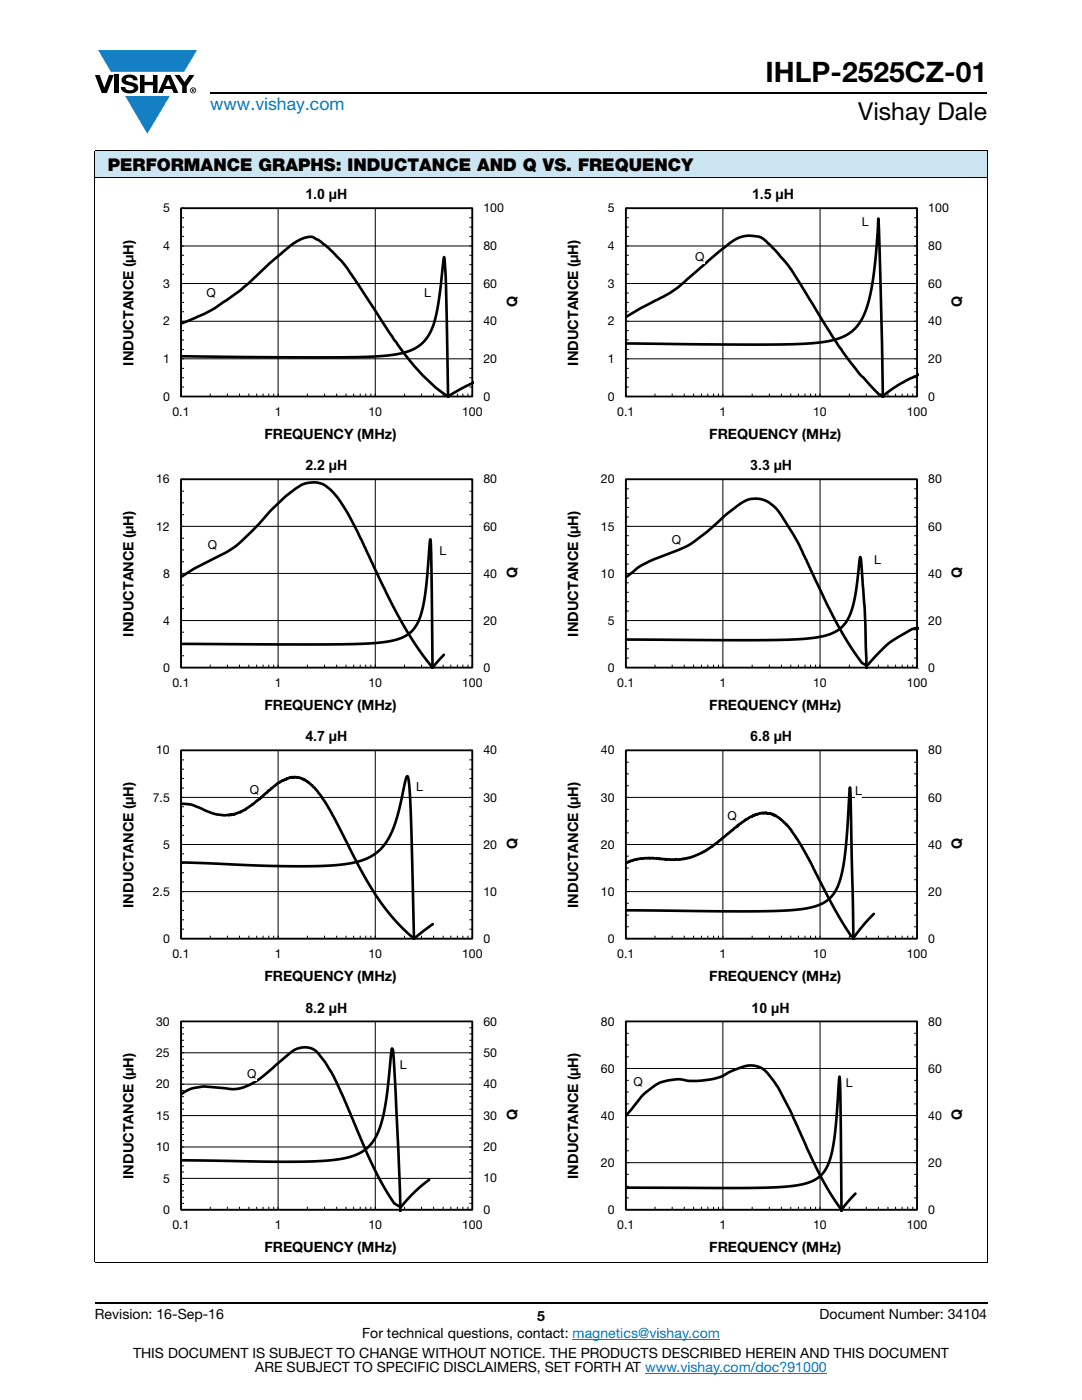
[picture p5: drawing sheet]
<svg xmlns="http://www.w3.org/2000/svg" width="216mm" height="279mm" viewBox="0 0 216 279" stroke-linecap="round" stroke-linejoin="round" font-family="sans-serif">
<g fill="#147fc3">
<path d="M19.6 10h19.7l-2.6 4.3h-1.1h-13.5z"/>
<path d="M25 19.2h8.9l-4.5 7.5z"/>
</g>
<g fill="#000">
<path d="M18.9 15h1l.9 2.5 1-2.5h.9l-1.4 3.6h-1zM22.9 15h.9v3.6h-.9zM24.6 15.3a2.1 2.1 0 0 1 2.8 .3l.1 .4h-.9a.79 .79 0 0 0-.7-.5 .79 .79 0 0 0-.8 .4l.3 .3 1 .2a1.08 1.08 0 0 1 1.2 1 1.08 1.08 0 0 1-1.1 1.2 1.73 1.73 0 0 1-2.4-1.2h.9a.96 .96 0 0 0 .8 .6 .96 .96 0 0 0 .9-.4 1.31 1.31 0 0 0-1.2-.6 1.03 1.03 0 0 1-1.1-.6 1.03 1.03 0 0 1 .2-1.1zM27.9 15h.9v1.3h1.7v-1.3h.9v3.6h-.9v-1.6h-1.7v1.6h-.9zM34.8 15h1.1l.9 1.4 1-1.4h1l-1.5 2.2v1.4h-.9v-1.4z"/>
<path d="M33.6 15.9l.5 1.3h-1.1zM33.1 15l-1.6 3.6h1l.3-.8h1.5l.3 .8h1l-1.6-3.6z"/>
<path d="M38.4 17.8h.2v.2h-.2zM38.3 17.7v.7h.1v-.3l.4 .3-.2-.3 .2-.2-.1-.2z"/>
<path d="M38.1 18a.46 .46 0 0 1 .9 0 .46 .46 0 0 1-.9 0zM37.9 18a.6 .6 0 0 0 1.2 0 .6 .6 0 0 0-1.2 0z"/>
</g>
<path d="M42 18.6h155M18.9 260h178.1" fill="none" stroke="#000" stroke-width=".36"/>
<path d="M114.3 267.3h29.3M128.7 274h36.3" fill="none" stroke="#007ec4" stroke-width=".2"/>
<path d="M18.9 30h178.1v5.5h-178.1z" fill="#cce5f3"/>
<path d="M18.9 30h178.1M18.9 35.5h178.1M18.9 30.1v221.7M197 30.1v221.7M18.9 251.9h178.1" fill="none" stroke="#000" stroke-width=".2"/>
<path d="M24.3 37.5h79.5v50.6h-79.5z" fill="#fff"/>
<g fill="none" stroke="#000" stroke-width=".2">
<path d="M36.1 41.6h58.2v37.5h-58.2zM36.1 56.6h58.2M36.1 49.1h58.2M36.1 58.5h.6M36.1 54.7h.6M36.1 52.8h.6M36.1 51h.6M36.1 47.2h.6M36.1 45.3h.6M36.1 43.5h.6M55.5 41.6v37.5M74.9 41.6v37.5"/>
<path d="M93.7 58.5h.6M93.7 54.7h.6M93.7 52.8h.6M93.7 51h.6M93.7 47.2h.6M93.7 45.3h.6M93.7 43.5h.6M36.1 71.6h58.2M36.1 64.1h58.2M36.1 77.2h.6M36.1 75.4h.6M36.1 73.5h.6"/>
<path d="M36.1 69.7h.6M36.1 67.8h.6M36.1 66h.6M36.1 62.2h.6M36.1 60.3h.6M41.9 78.5v.6M45.4 78.5v.6M47.8 78.5v.6M49.7 78.5v.6M51.2 78.5v.6M52.5 78.5v.6M53.6 78.5v.6"/>
<path d="M54.6 78.5v.6M61.3 78.5v.6M64.8 78.5v.6M67.2 78.5v.6M69 78.5v.6M70.6 78.5v.6M71.9 78.5v.6M73 78.5v.6M74 78.5v.6M80.7 78.5v.6M84.1 78.5v.6M86.5 78.5v.6"/>
<path d="M88.4 78.5v.6M90 78.5v.6M91.3 78.5v.6M92.4 78.5v.6M93.4 78.5v.6M93.7 77.2h.6M93.7 75.4h.6M93.7 73.5h.6M93.7 69.7h.6M93.7 67.8h.6M93.7 66h.6M93.7 62.2h.6"/>
<path d="M93.7 60.3h.6"/>
</g>
<path d="M36.1 41.6h58.2v37.5h-58.2z" fill="none" stroke="#000" stroke-width=".35"/>
<path d="M36.1 71.1l22.3 .2h13.4l6-.4 2.2-.4 1.7-.5 1.6-.7 1.3-1.1 1-1.4 .9-1.9 1-4.7 1.1-8.9a271.1 271.1 0 0 1 .7 22.3l.1 5.8M36.1 64.6l4.6-1.9 2.2-1.2 5.2-3.7 5.7-5.2 4.4-3.8 2.3-1.2 1-.3h.8l1.2 .6 1.4 1 3.4 3.3 3.4 5 6.9 10.6 2.1 2.8 3.6 4.2 2.5 2.4 1.5 1.2a1.45 1.45 0 0 0 1.5 .5l4.7-2.6" fill="none" stroke="#000" stroke-width=".53"/>
<g fill="#fff">
<path d="M84.7 56.9h1.3v2.9h-1.3z"/>
<path d="M41.2 57h1.9v2.9h-1.9z"/>
<path d="M113 37.4h79.6v50.8h-79.6z"/>
</g>
<g fill="none" stroke="#000" stroke-width=".2">
<path d="M124.9 41.6h58.1v37.5h-58.1zM124.9 58.5h.6M124.9 54.7h.6M124.9 52.8h.6M124.9 51h.6M124.9 47.2h.6M124.9 45.3h.6M124.9 43.5h.6M144.2 41.6v37.5M163.6 41.6v37.5M182.4 58.5h.6M182.4 54.7h.6"/>
<path d="M182.4 52.8h.6M182.4 51h.6M182.4 47.2h.6M182.4 45.3h.6M182.4 43.5h.6M183 56.6h-58.1M183 49.1h-58.1M124.9 77.2h.6M124.9 75.4h.6M124.9 73.5h.6M124.9 69.7h.6M124.9 67.8h.6"/>
<path d="M124.9 66h.6M124.9 62.2h.6M124.9 60.3h.6M130.7 78.5v.6M134.1 78.5v.6M136.5 78.5v.6M138.4 78.5v.6M140 78.5v.6M141.2 78.5v.6M142.4 78.5v.6M143.4 78.5v.6M150.1 78.5v.6"/>
<path d="M153.5 78.5v.6M155.9 78.5v.6M157.8 78.5v.6M159.3 78.5v.6M160.6 78.5v.6M161.7 78.5v.6M162.7 78.5v.6M169.5 78.5v.6M172.9 78.5v.6M175.3 78.5v.6M177.2 78.5v.6M178.7 78.5v.6"/>
<path d="M180 78.5v.6M181.1 78.5v.6M182.1 78.5v.6M182.4 77.2h.6M182.4 75.4h.6M182.4 73.5h.6M182.4 69.7h.6M182.4 67.8h.6M182.4 66h.6M182.4 62.2h.6M182.4 60.3h.6M183 71.6h-58.1"/>
<path d="M183 64.1h-58.1"/>
</g>
<path d="M124.9 41.6h58.1v37.5h-58.1z" fill="none" stroke="#000" stroke-width=".35"/>
<path d="M124.9 68.5l22.9 .3 11.1-.1 5.9-.5 2.1-.5 1.6-.6 1.7-1.1 1.2-1.5 1.1-1.8 .7-2.2 .7-2.7 .6-4.1 .8-10.1 .4 14.9 .5 20.9M124.9 63.3l3-1.8 5-2.6 2.1-1.3 8.1-7.1 3.3-2.5 1.2-.6 1.1-.3 1.1-.1 1.7 .2 .7 .4 1.3 1.1 3.8 4.3 10.1 16.1 4 5.4 3.3 3.5a1.74 1.74 0 0 0 1.7 .8l2.9-2 4-2" fill="none" stroke="#000" stroke-width=".53"/>
<g fill="#fff">
<path d="M171.9 42.7h1.4v2.9h-1.4z"/>
<path d="M138.7 49.7h1.9v2.9h-1.9z"/>
<path d="M24.3 91.6h79.5v50.6h-79.5z"/>
</g>
<g fill="none" stroke="#000" stroke-width=".2">
<path d="M36.1 95.7h58.2v37.5h-58.2zM36.1 98h.6M55.5 95.7v37.5M74.9 95.7v37.5M93.7 98h.6M36.1 114.4h58.2M36.1 105h58.2M36.1 119.1h.6M36.1 116.8h.6M36.1 112.1h.6M36.1 109.7h.6M36.1 107.4h.6"/>
<path d="M36.1 102.7h.6M36.1 100.3h.6M93.7 119.1h.6M93.7 116.8h.6M93.7 112.1h.6M93.7 109.7h.6M93.7 107.4h.6M93.7 102.7h.6M93.7 100.3h.6M36.1 123.8h58.2M36.1 130.9h.6M36.1 128.5h.6"/>
<path d="M36.1 126.2h.6M36.1 121.5h.6M41.9 132.6v.6M45.4 132.6v.6M47.8 132.6v.6M49.7 132.6v.6M51.2 132.6v.6M52.5 132.6v.6M53.6 132.6v.6M54.6 132.6v.6M61.3 132.6v.6M64.8 132.6v.6"/>
<path d="M67.2 132.6v.6M69 132.6v.6M70.6 132.6v.6M71.9 132.6v.6M73 132.6v.6M74 132.6v.6M80.7 132.6v.6M84.1 132.6v.6M86.5 132.6v.6M88.4 132.6v.6M90 132.6v.6M91.3 132.6v.6"/>
<path d="M92.4 132.6v.6M93.4 132.6v.6M93.7 130.9h.6M93.7 128.5h.6M93.7 126.2h.6M93.7 121.5h.6"/>
</g>
<path d="M36.1 95.7h58.2v37.5h-58.2z" fill="none" stroke="#000" stroke-width=".35"/>
<path d="M36.1 115.1l2.6-1.6 6.5-3.3 2.2-1.5 4.2-4.1 2.6-2.9 2.9-2.8 1.9-1.4 1.4-.8 1-.3 1.6-.1 1.2 .2 .7 .4 1.5 1.3 1.4 1.7 1.5 2.5 2.8 5.4 4.3 9.2 2.9 5.6 3.1 5.3 3.5 4.9a.39 .39 0 0 0 .4 .3 .39 .39 0 0 0 .4-.3l1.9-2.1M36.1 128.5h34.7l5.8-.4 1.9-.3 1.6-.5 1.4-.8 1-.9 .8-1.3 .7-1.7 .5-2.1 .5-2.9 .8-10 .3 5.1 .2 20.8" fill="none" stroke="#000" stroke-width=".53"/>
<g fill="#fff">
<path d="M87.7 108.4h1.4v2.9h-1.4z"/>
<path d="M41.5 107.2h1.9v2.9h-1.9z"/>
<path d="M113 91.5h79.6v50.8h-79.6z"/>
</g>
<g fill="none" stroke="#000" stroke-width=".2">
<path d="M124.9 95.7h58.1v37.5h-58.1zM124.9 99.4h.6M124.9 97.6h.6M144.2 95.7v37.5M163.6 95.7v37.5M182.4 99.4h.6M182.4 97.6h.6M124.9 118.2h.6M124.9 116.3h.6M124.9 112.6h.6M124.9 110.7h.6M124.9 108.8h.6"/>
<path d="M124.9 106.9h.6M124.9 103.2h.6M124.9 101.3h.6M182.4 118.2h.6M182.4 116.3h.6M182.4 112.6h.6M182.4 110.7h.6M182.4 108.8h.6M182.4 106.9h.6M182.4 103.2h.6M182.4 101.3h.6M183 114.4h-58.1"/>
<path d="M183 105h-58.1M124.9 131.3h.6M124.9 129.5h.6M124.9 127.6h.6M124.9 125.7h.6M124.9 121.9h.6M124.9 120.1h.6M130.7 132.6v.6M134.1 132.6v.6M136.5 132.6v.6M138.4 132.6v.6M140 132.6v.6"/>
<path d="M141.2 132.6v.6M142.4 132.6v.6M143.4 132.6v.6M150.1 132.6v.6M153.5 132.6v.6M155.9 132.6v.6M157.8 132.6v.6M159.3 132.6v.6M160.6 132.6v.6M161.7 132.6v.6M162.7 132.6v.6M169.5 132.6v.6"/>
<path d="M172.9 132.6v.6M175.3 132.6v.6M177.2 132.6v.6M178.7 132.6v.6M180 132.6v.6M181.1 132.6v.6M182.1 132.6v.6M182.4 131.3h.6M182.4 129.5h.6M182.4 127.6h.6M182.4 125.7h.6M182.4 121.9h.6"/>
<path d="M182.4 120.1h.6M183 123.8h-58.1"/>
</g>
<path d="M124.9 95.7h58.1v37.5h-58.1z" fill="none" stroke="#000" stroke-width=".35"/>
<path d="M124.9 115.2l3.1-2.4 2.3-1.1 5.2-2 2.5-1.3 3.2-2.3 3.8-3.5 3.2-2.4 1.5-.6h2.1l1.4 .5 1.7 1.4 .8 1.1 2.5 3.9 1.3 2.3 5.1 10.9 2.2 4.4 2.9 4.9 2.3 3.3 .8 .5 .4-.1 2.4-2.6 2.2-2 4.1-2.5 1.2-.3 .2 .1M124.9 127.6l31.4 .1 5.6-.3 3.5-.8 1.4-.6 1.2-.8 .9-1.1 .7-1.5 .6-1.7 .5-2.3 .9-7.4 .2 .7 .7 9.4 .4 12.2" fill="none" stroke="#000" stroke-width=".53"/>
<g fill="#fff">
<path d="M174.5 110.1h1.3v3h-1.3z"/>
<path d="M134.1 106.2h1.9v2.9h-1.9z"/>
<path d="M24.3 145.7h79.5v50.6h-79.5z"/>
</g>
<g fill="none" stroke="#000" stroke-width=".2">
<path d="M36.1 149.8h58.2v37.5h-58.2zM36.1 159.1h58.2M36.1 157.3h.6M36.1 155.4h.6M36.1 153.5h.6M36.1 151.6h.6M55.5 149.8v37.5M74.9 149.8v37.5M93.7 157.3h.6M93.7 155.4h.6M93.7 153.5h.6M93.7 151.6h.6"/>
<path d="M36.1 177.9h58.2M36.1 168.5h58.2M36.1 179.8h.6M36.1 176h.6M36.1 174.2h.6M36.1 172.3h.6M36.1 170.4h.6M36.1 166.7h.6M36.1 164.8h.6M36.1 162.9h.6M36.1 161h.6M93.7 179.8h.6"/>
<path d="M93.7 176h.6M93.7 174.2h.6M93.7 172.3h.6M93.7 170.4h.6M93.7 166.7h.6M93.7 164.8h.6M93.7 162.9h.6M93.7 161h.6M36.1 185.4h.6M36.1 183.6h.6M36.1 181.7h.6M41.9 186.7v.6"/>
<path d="M45.4 186.7v.6M47.8 186.7v.6M49.7 186.7v.6M51.2 186.7v.6M52.5 186.7v.6M53.6 186.7v.6M54.6 186.7v.6M61.3 186.7v.6M64.8 186.7v.6M67.2 186.7v.6M69 186.7v.6M70.6 186.7v.6"/>
<path d="M71.9 186.7v.6M73 186.7v.6M74 186.7v.6M80.7 186.7v.6M84.1 186.7v.6M86.5 186.7v.6M88.4 186.7v.6M90 186.7v.6M91.3 186.7v.6M92.4 186.7v.6M93.4 186.7v.6M93.7 185.4h.6"/>
<path d="M93.7 183.6h.6M93.7 181.7h.6"/>
</g>
<path d="M36.1 149.8h58.2v37.5h-58.2z" fill="none" stroke="#000" stroke-width=".35"/>
<path d="M36.1 172.1l16.7 .7 9.7 .1 6-.4 2.3-.4 1.9-.6 1.6-.7 1.3-1 1.2-1.3 1-1.6 .7-1.6 .8-2.3 1.6-7.3 .4-.8 .2 .5 .1 1.2 .3 5.1 .7 25.9M36.1 160.5l2.3 .1 2.6 1.2 2.3 .7 1.5 .2 1.7-.1 2.4-1 3-2.2 1.5-1.3 .1-.3 1.7-1.4 1.6-.9h.3l.6-.3h.5l.1-.1 .2 .1 .2-.1h.7l1.1 .4 1 .6 1.3 1.1 2.1 2.8 2.1 3.9 4.6 9 1.7 3.1 2.3 3.6 3 3.8 1.9 2.1 2 1.7 .4-.2 3.5-2.6" fill="none" stroke="#000" stroke-width=".53"/>
<g fill="#fff">
<path d="M83 155.4h1.4v3h-1.4z"/>
<path d="M49.9 156h1.9v3h-1.9z"/>
<path d="M113 145.6h79.6v50.8h-79.6z"/>
</g>
<g fill="none" stroke="#000" stroke-width=".2">
<path d="M124.9 149.8h58.1v37.5h-58.1zM124.9 156.8h.6M124.9 154.4h.6M124.9 152.1h.6M144.2 149.8v37.5M163.6 149.8v37.5M182.4 156.8h.6M182.4 154.4h.6M182.4 152.1h.6M183 159.1h-58.1M124.9 175.6h.6M124.9 173.2h.6"/>
<path d="M124.9 170.9h.6M124.9 166.2h.6M124.9 163.8h.6M124.9 161.5h.6M182.4 175.6h.6M182.4 173.2h.6M182.4 170.9h.6M182.4 166.2h.6M182.4 163.8h.6M182.4 161.5h.6M183 177.9h-58.1M183 168.5h-58.1"/>
<path d="M124.9 185h.6M124.9 182.6h.6M124.9 180.3h.6M130.7 186.7v.6M134.1 186.7v.6M136.5 186.7v.6M138.4 186.7v.6M140 186.7v.6M141.2 186.7v.6M142.4 186.7v.6M143.4 186.7v.6M150.1 186.7v.6"/>
<path d="M153.5 186.7v.6M155.9 186.7v.6M157.8 186.7v.6M159.3 186.7v.6M160.6 186.7v.6M161.7 186.7v.6M162.7 186.7v.6M169.5 186.7v.6M172.9 186.7v.6M175.3 186.7v.6M177.2 186.7v.6M178.7 186.7v.6"/>
<path d="M180 186.7v.6M181.1 186.7v.6M182.1 186.7v.6M182.4 185h.6M182.4 182.6h.6M182.4 180.3h.6"/>
</g>
<path d="M124.9 149.8h58.1v37.5h-58.1z" fill="none" stroke="#000" stroke-width=".35"/>
<path d="M124.9 172.3l1.7-.7 1.2-.3 3.2-.1 .7 .3v-.2l2.8 .3 2-.2 1.9-.5 2.2-1 1.5-1 4.9-3.9v-.2h.3l.2-.3 2.1-1.4 2-.8 .6-.1 .1 .2 .5-.2 .6 .2 .2-.1 .7 .4 .1-.1 1.4 .9 1.1 1 1.8 2.3 2.6 4.4 5.3 10.4 1.8 3 1.6 2.3a.47 .47 0 0 0 .5 .1 .47 .47 0 0 0 .3-.5l1.9-2.3 1.7-1.8M124.9 181.7l21 .2 9.4-.1 5.5-.5 1.9-.4 1.5-.7 1.3-.9 1-1.2 .8-1.6 .7-2.1 .8-5.9 .8-11.3 .7 30.4" fill="none" stroke="#000" stroke-width=".53"/>
<g fill="#fff">
<path d="M170.6 156.3h1.4v2.9h-1.4z"/>
<path d="M145.2 161.3h1.9v2.9h-1.9z"/>
<path d="M24.3 199.8h79.5v50.6h-79.5z"/>
</g>
<g fill="none" stroke="#000" stroke-width=".2">
<path d="M36.1 203.8h58.2v37.6h-58.2zM36.1 216.4h58.2M36.1 210.1h58.2M36.1 218.9h.6M36.1 217.6h.6M36.1 215.1h.6M36.1 213.9h.6M36.1 212.6h.6M36.1 211.4h.6M36.1 208.9h.6M36.1 207.6h.6M36.1 206.3h.6"/>
<path d="M36.1 205.1h.6M55.5 203.8v37.6M74.9 203.8v37.6M93.7 218.9h.6M93.7 217.6h.6M93.7 215.1h.6M93.7 213.9h.6M93.7 212.6h.6M93.7 211.4h.6M93.7 208.9h.6M93.7 207.6h.6M93.7 206.3h.6"/>
<path d="M93.7 205.1h.6M36.1 235.2h58.2M36.1 228.9h58.2M36.1 222.6h58.2M36.1 238.9h.6M36.1 237.7h.6M36.1 236.4h.6M36.1 233.9h.6M36.1 232.7h.6M36.1 231.4h.6M36.1 230.1h.6M36.1 227.6h.6"/>
<path d="M36.1 226.4h.6M36.1 225.1h.6M36.1 223.9h.6M36.1 221.4h.6M36.1 220.1h.6M93.7 238.9h.6M93.7 237.7h.6M93.7 236.4h.6M93.7 233.9h.6M93.7 232.7h.6M93.7 231.4h.6M93.7 230.1h.6"/>
<path d="M93.7 227.6h.6M93.7 226.4h.6M93.7 225.1h.6M93.7 223.9h.6M93.7 221.4h.6M93.7 220.1h.6M36.1 240.2h.6M41.9 240.8v.6M45.4 240.8v.6M47.8 240.8v.6M49.7 240.8v.6M51.2 240.8v.6"/>
<path d="M52.5 240.8v.6M53.6 240.8v.6M54.6 240.8v.6M61.3 240.8v.6M64.8 240.8v.6M67.2 240.8v.6M69 240.8v.6M70.6 240.8v.6M71.9 240.8v.6M73 240.8v.6M74 240.8v.6M80.7 240.8v.6"/>
<path d="M84.1 240.8v.6M86.5 240.8v.6M88.4 240.8v.6M90 240.8v.6M91.3 240.8v.6M92.4 240.8v.6M93.4 240.8v.6M93.7 240.2h.6"/>
</g>
<path d="M36.1 203.8h58.2v37.6h-58.2z" fill="none" stroke="#000" stroke-width=".35"/>
<path d="M36.1 218.4l.8-.5 1.1-.6 2.3-.4 6.2 .5 2.1-.4 1.5-.7 1.7-1 6.9-5.8 .9-.3 1.1-.2 1.7 .4 1.2 .9 1.3 1.7 1.3 2.1 2.4 5.1 3.8 9 2.5 5.4 1.5 3 1.8 2.9 .5 .7 .9 .5a.56 .56 0 0 0 .9-.4l2.5-2.7 2.6-2.1M36.1 231.6l18.7 .3 7.9-.1 5.5-.5 2-.5 1.6-.7 1.5-1 1.1-1.2 .9-1.6 .8-2 1-5.1 1.1-9.9 .2 .2 .1 .7 .4 7.5 1 24" fill="none" stroke="#000" stroke-width=".53"/>
<g fill="#fff">
<path d="M79.7 211h1.4v2.9h-1.4z"/>
<path d="M49.3 212.7h1.9v2.9h-1.9z"/>
<path d="M113 199.7h79.6v50.8h-79.6z"/>
</g>
<g fill="none" stroke="#000" stroke-width=".2">
<path d="M124.9 203.8h58.1v37.6h-58.1zM124.9 217.9h.6M124.9 215.6h.6M124.9 210.9h.6M124.9 208.5h.6M124.9 206.2h.6M144.2 203.8v37.6M163.6 203.8v37.6M182.4 217.9h.6M182.4 215.6h.6M182.4 210.9h.6M182.4 208.5h.6"/>
<path d="M182.4 206.2h.6M183 213.2h-58.1M124.9 239.1h.6M124.9 236.7h.6M124.9 234.4h.6M124.9 229.7h.6M124.9 227.3h.6M124.9 225h.6M124.9 220.3h.6M182.4 239.1h.6M182.4 236.7h.6M182.4 234.4h.6"/>
<path d="M182.4 229.7h.6M182.4 227.3h.6M182.4 225h.6M182.4 220.3h.6M183 232h-58.1M183 222.6h-58.1M130.7 240.8v.6M134.1 240.8v.6M136.5 240.8v.6M138.4 240.8v.6M140 240.8v.6M141.2 240.8v.6"/>
<path d="M142.4 240.8v.6M143.4 240.8v.6M150.1 240.8v.6M153.5 240.8v.6M155.9 240.8v.6M157.8 240.8v.6M159.3 240.8v.6M160.6 240.8v.6M161.7 240.8v.6M162.7 240.8v.6M169.5 240.8v.6M172.9 240.8v.6"/>
<path d="M175.3 240.8v.6M177.2 240.8v.6M178.7 240.8v.6M180 240.8v.6M181.1 240.8v.6M182.1 240.8v.6"/>
</g>
<path d="M124.9 203.8h58.1v37.6h-58.1z" fill="none" stroke="#000" stroke-width=".35"/>
<path d="M124.9 237l21.9 .1 7.2-.1 5.4-.5 1.7-.4 1.4-.6 1.2-.8 .9-1.1 .8-1.5 .5-1.9 .7-4.3 .9-11 .2 6.2 .2 20.6M124.9 222.6l3.5-4.2 2.2-1.7 1.1-.7 1.7-.4 1.8-.2 2.5 .3 4-.3 2.2-.5 2.2-1.2 2.7-1 1.4-.1 1.4 .4 1.5 1.1 2.3 3.1 2.3 4.5 3.4 7.7 2.3 4.7 2.1 3.8 1.9 2.9a.51 .51 0 0 0 .6 .4l2.7-3" fill="none" stroke="#000" stroke-width=".53"/>
<g fill="#fff">
<path d="M168.8 214.6h1.3v2.9h-1.3z"/>
<path d="M126.4 214.4h1.9v2.9h-1.9z"/>
</g>
<text font-size="5.6" x="152.8" y="16.4">IHLP-2525CZ-01</text>
<text font-size="4.9" x="171.3" y="24">Vishay Dale</text>
<text font-size="3.5" fill="#007ec4" x="42" y="21.9">www.vishay.com</text>
<text font-size="3.5" x="21.5" y="34.1">PERFORMANCE GRAPHS: INDUCTANCE AND Q VS. FREQUENCY</text>
<g font-size="2.8">
<text x="60.9" y="39.8">1.0 µH</text>
<text x="150.1" y="39.8">1.5 µH</text>
<text x="103.2" y="61.2" transform="rotate(-90 103.2 61.2)">Q</text>
<text x="191.9" y="61.2" transform="rotate(-90 191.9 61.2)">Q</text>
<text x="26.6" y="73" transform="rotate(-90 26.6 73)">INDUCTANCE (μH)</text>
<text x="115.4" y="73" transform="rotate(-90 115.4 73)">INDUCTANCE (μH)</text>
<text x="52.8" y="87.7">FREQUENCY (MHz)</text>
<text x="141.5" y="87.7">FREQUENCY (MHz)</text>
<text x="60.9" y="93.9">2.2 µH</text>
<text x="149.7" y="93.9">3.3 µH</text>
<text x="103.2" y="115.3" transform="rotate(-90 103.2 115.3)">Q</text>
<text x="191.9" y="115.3" transform="rotate(-90 191.9 115.3)">Q</text>
<text x="26.6" y="127.1" transform="rotate(-90 26.6 127.1)">INDUCTANCE (μH)</text>
<text x="115.4" y="127.1" transform="rotate(-90 115.4 127.1)">INDUCTANCE (μH)</text>
<text x="52.8" y="141.7">FREQUENCY (MHz)</text>
<text x="141.5" y="141.7">FREQUENCY (MHz)</text>
<text x="60.9" y="148">4.7 µH</text>
<text x="149.7" y="148">6.8 µH</text>
<text x="103.2" y="169.4" transform="rotate(-90 103.2 169.4)">Q</text>
<text x="191.9" y="169.4" transform="rotate(-90 191.9 169.4)">Q</text>
<text x="26.6" y="181.2" transform="rotate(-90 26.6 181.2)">INDUCTANCE (μH)</text>
<text x="115.4" y="181.2" transform="rotate(-90 115.4 181.2)">INDUCTANCE (μH)</text>
<text x="52.8" y="195.8">FREQUENCY (MHz)</text>
<text x="141.5" y="195.8">FREQUENCY (MHz)</text>
<text x="60.9" y="202.1">8.2 µH</text>
<text x="150" y="202.1">10 µH</text>
<text x="103.2" y="223.5" transform="rotate(-90 103.2 223.5)">Q</text>
<text x="191.9" y="223.5" transform="rotate(-90 191.9 223.5)">Q</text>
<text x="26.6" y="235.3" transform="rotate(-90 26.6 235.3)">INDUCTANCE (μH)</text>
<text x="115.4" y="235.3" transform="rotate(-90 115.4 235.3)">INDUCTANCE (μH)</text>
<text x="52.8" y="249.9">FREQUENCY (MHz)</text>
<text x="141.5" y="249.9">FREQUENCY (MHz)</text>
<text x="18.9" y="263.3">Revision: 16-Sep-16</text>
<text x="107.2" y="263.6">5</text>
<text x="163.6" y="263.3">Document Number: 34104</text>
<text x="72.3" y="267.1">For technical questions, contact: magnetics@vishay.com</text>
<text x="26.5" y="271">THIS DOCUMENT IS SUBJECT TO CHANGE WITHOUT NOTICE. THE PRODUCTS DESCRIBED HEREIN AND THIS DOCUMENT</text>
<text x="50.9" y="273.8">ARE SUBJECT TO SPECIFIC DISCLAIMERS, SET FORTH AT www.vishay.com/doc?91000</text>
</g>
<g font-size="2.5">
<text x="32.5" y="42.4">5</text>
<text x="96.5" y="42.4">100</text>
<text x="121.3" y="42.4">5</text>
<text x="171.9" y="45.1">L</text>
<text x="185.2" y="42.4">100</text>
<text x="32.5" y="49.9">4</text>
<text x="96.5" y="49.9">80</text>
<text x="121.3" y="49.9">4</text>
<text x="138.7" y="52">Q</text>
<text x="185.2" y="49.9">80</text>
<text x="32.5" y="57.4">3</text>
<text x="41.2" y="59.4">Q</text>
<text x="84.7" y="59.2">L</text>
<text x="96.5" y="57.4">60</text>
<text x="121.3" y="57.4">3</text>
<text x="185.2" y="57.4">60</text>
<text x="32.5" y="64.9">2</text>
<text x="96.5" y="64.9">40</text>
<text x="121.3" y="64.9">2</text>
<text x="185.2" y="64.9">40</text>
<text x="32.5" y="72.4">1</text>
<text x="96.5" y="72.4">20</text>
<text x="121.3" y="72.4">1</text>
<text x="185.2" y="72.4">20</text>
<text x="32.5" y="80">0</text>
<text x="34.4" y="83.1">0.1</text>
<text x="54.8" y="83.1">1</text>
<text x="73.5" y="83.1">10</text>
<text x="92.2" y="83.1">100</text>
<text x="96.5" y="80">0</text>
<text x="121.3" y="80">0</text>
<text x="123.2" y="83.1">0.1</text>
<text x="143.6" y="83.1">1</text>
<text x="162.3" y="83.1">10</text>
<text x="180.9" y="83.1">100</text>
<text x="185.2" y="80">0</text>
<text x="31.2" y="96.5">16</text>
<text x="96.5" y="96.5">80</text>
<text x="119.9" y="96.5">20</text>
<text x="185.2" y="96.5">80</text>
<text x="31.2" y="105.9">12</text>
<text x="96.5" y="105.9">60</text>
<text x="119.9" y="105.9">15</text>
<text x="185.2" y="105.9">60</text>
<text x="41.5" y="109.6">Q</text>
<text x="87.7" y="110.8">L</text>
<text x="134.1" y="108.6">Q</text>
<text x="174.5" y="112.5">L</text>
<text x="32.5" y="115.3">8</text>
<text x="96.5" y="115.3">40</text>
<text x="119.9" y="115.3">10</text>
<text x="185.2" y="115.3">40</text>
<text x="32.5" y="124.7">4</text>
<text x="96.5" y="124.7">20</text>
<text x="121.3" y="124.7">5</text>
<text x="185.2" y="124.7">20</text>
<text x="32.5" y="134.1">0</text>
<text x="34.4" y="137.2">0.1</text>
<text x="54.8" y="137.2">1</text>
<text x="73.5" y="137.2">10</text>
<text x="92.2" y="137.2">100</text>
<text x="96.5" y="134.1">0</text>
<text x="121.3" y="134.1">0</text>
<text x="123.2" y="137.2">0.1</text>
<text x="143.6" y="137.2">1</text>
<text x="162.3" y="137.2">10</text>
<text x="180.9" y="137.2">100</text>
<text x="185.2" y="134.1">0</text>
<text x="31.2" y="150.6">10</text>
<text x="96.5" y="150.6">40</text>
<text x="119.9" y="150.6">40</text>
<text x="185.2" y="150.6">80</text>
<text x="30.5" y="160">7.5</text>
<text x="49.9" y="158.4">Q</text>
<text x="83" y="157.8">L</text>
<text x="96.5" y="160">30</text>
<text x="119.9" y="160">30</text>
<text x="170.6" y="158.7">L</text>
<text x="185.2" y="160">60</text>
<text x="145.2" y="163.7">Q</text>
<text x="32.5" y="169.4">5</text>
<text x="96.5" y="169.4">20</text>
<text x="119.9" y="169.4">20</text>
<text x="185.2" y="169.4">40</text>
<text x="30.5" y="178.8">2.5</text>
<text x="96.5" y="178.8">10</text>
<text x="119.9" y="178.8">10</text>
<text x="185.2" y="178.8">20</text>
<text x="32.5" y="188.2">0</text>
<text x="34.4" y="191.3">0.1</text>
<text x="54.8" y="191.3">1</text>
<text x="73.5" y="191.3">10</text>
<text x="92.2" y="191.3">100</text>
<text x="96.5" y="188.2">0</text>
<text x="121.3" y="188.2">0</text>
<text x="123.2" y="191.3">0.1</text>
<text x="143.6" y="191.3">1</text>
<text x="162.3" y="191.3">10</text>
<text x="180.9" y="191.3">100</text>
<text x="185.2" y="188.2">0</text>
<text x="31.2" y="204.7">30</text>
<text x="96.5" y="204.7">60</text>
<text x="119.9" y="204.7">80</text>
<text x="185.2" y="204.7">80</text>
<text x="31.2" y="210.9">25</text>
<text x="49.3" y="215.1">Q</text>
<text x="79.7" y="213.3">L</text>
<text x="96.5" y="210.9">50</text>
<text x="119.9" y="214.1">60</text>
<text x="185.2" y="214.1">60</text>
<text x="31.2" y="217.2">20</text>
<text x="96.5" y="217.2">40</text>
<text x="126.4" y="216.8">Q</text>
<text x="168.8" y="217">L</text>
<text x="31.2" y="223.5">15</text>
<text x="96.5" y="223.5">30</text>
<text x="119.9" y="223.5">40</text>
<text x="185.2" y="223.5">40</text>
<text x="31.2" y="229.7">10</text>
<text x="96.5" y="229.7">20</text>
<text x="119.9" y="232.9">20</text>
<text x="185.2" y="232.9">20</text>
<text x="32.5" y="236">5</text>
<text x="96.5" y="236">10</text>
<text x="32.5" y="242.3">0</text>
<text x="34.4" y="245.4">0.1</text>
<text x="54.8" y="245.4">1</text>
<text x="73.5" y="245.4">10</text>
<text x="92.2" y="245.4">100</text>
<text x="96.5" y="242.2">0</text>
<text x="121.3" y="242.2">0</text>
<text x="123.2" y="245.4">0.1</text>
<text x="143.6" y="245.4">1</text>
<text x="162.3" y="245.4">10</text>
<text x="180.9" y="245.4">100</text>
<text x="185.2" y="242.2">0</text>
</g>
</svg>
